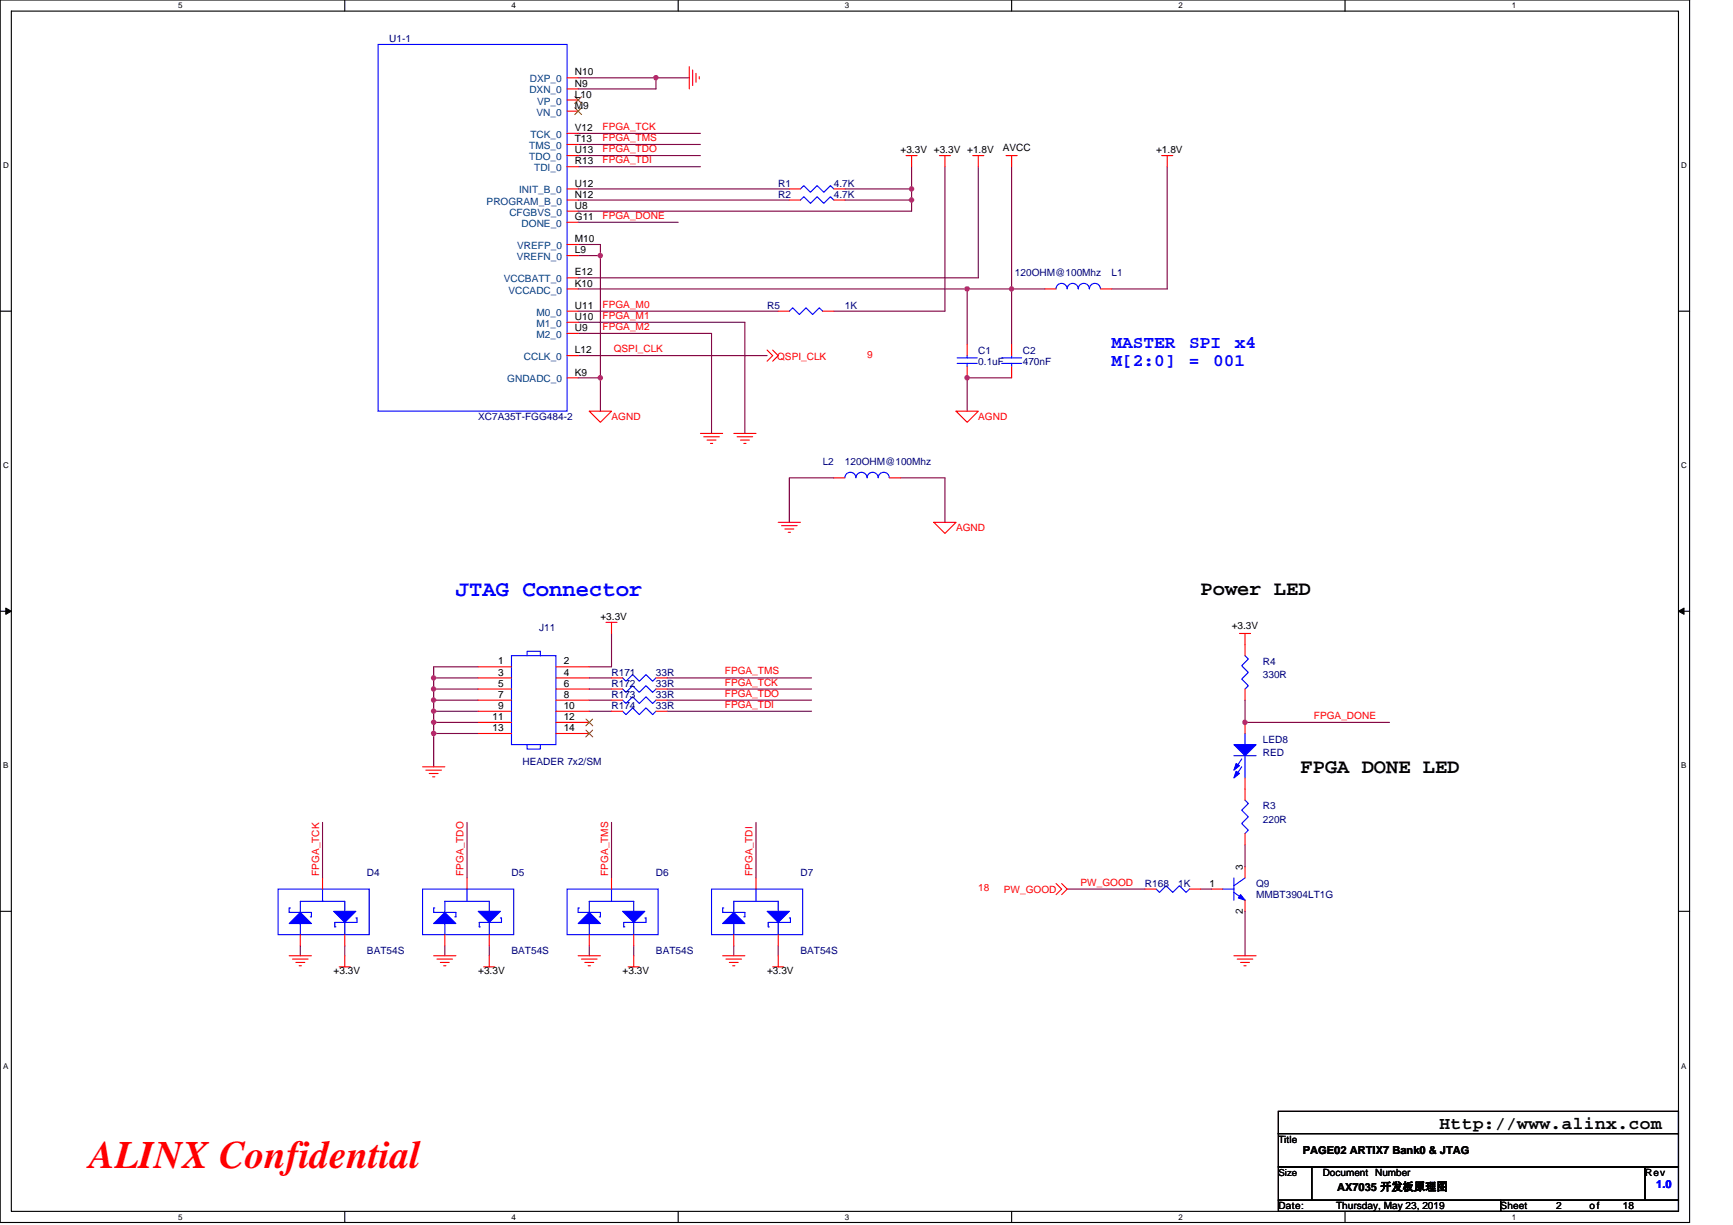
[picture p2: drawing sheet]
<svg xmlns="http://www.w3.org/2000/svg" width="297mm" height="210mm" viewBox="0 0 297 210" stroke-linecap="round" stroke-linejoin="round" font-family="sans-serif">
<path d="M0 0h289.6v209.5h-289.6zM1.9 1.9h285.8v205.7h-285.8z" fill="none" stroke="#000" stroke-width=".19"/>
<g fill="#fff">
<path d="M30.5 .2h.8v1.5h-.8z"/>
<path d="M30.5 207.8h.8v1.6h-.8z"/>
</g>
<path d="M59.1 0v1.9M59.1 207.6v1.9" fill="none" stroke="#000" stroke-width=".19"/>
<g fill="#fff">
<path d="M87.7 .2h.7v1.5h-.7z"/>
<path d="M87.7 207.8h.7v1.6h-.7z"/>
</g>
<path d="M116.2 0v1.9M116.2 207.6v1.9" fill="none" stroke="#000" stroke-width=".19"/>
<g fill="#fff">
<path d="M144.8 .2h.8v1.5h-.8z"/>
<path d="M144.8 207.8h.8v1.6h-.8z"/>
</g>
<path d="M173.4 0v1.9M173.4 207.6v1.9" fill="none" stroke="#000" stroke-width=".19"/>
<g fill="#fff">
<path d="M202 .2h.7v1.5h-.7z"/>
<path d="M202 207.8h.7v1.6h-.7z"/>
</g>
<path d="M230.5 0v1.9M230.5 207.6v1.9" fill="none" stroke="#000" stroke-width=".19"/>
<g fill="#fff">
<path d="M259.1 .2h.8v1.5h-.8z"/>
<path d="M259.1 207.8h.8v1.6h-.8z"/>
<path d="M.5 27.6h1v1.5h-1z"/>
<path d="M288.2 27.6h1v1.5h-1z"/>
<path d="M.5 79.1h1v1.5h-1z"/>
<path d="M288.2 79.1h1v1.5h-1z"/>
</g>
<path d="M0 53.3h1.9M287.7 53.3h1.9" fill="none" stroke="#000" stroke-width=".19"/>
<g fill="#fff">
<path d="M.5 130.5h.9v1.5h-.9z"/>
<path d="M288.2 130.5h.9v1.5h-.9z"/>
</g>
<path d="M0 104.8h1.9M287.7 104.8h1.9" fill="none" stroke="#000" stroke-width=".19"/>
<path d="M1 104.2l.9 .6-.9 .5zM287.7 104.8l.9-.6v1.1z" fill="#000" stroke="#000" stroke-width=".17"/>
<g fill="#fff">
<path d="M.5 181.9h.9v1.6h-.9z"/>
<path d="M288.2 181.9h.9v1.6h-.9z"/>
</g>
<path d="M0 156.2h1.9M287.7 156.2h1.9M219.1 190.5h68.6v3.8h-68.6zM219.1 194.3h68.6v5.7h-68.6zM219.1 200h5.7v5.7h-5.7zM219.1 205.7h38.1v1.9h-38.1zM224.8 200h57.2v5.7h-57.2zM257.2 205.7h30.5v1.9h-30.5zM282 200h5.7v5.7h-5.7z" fill="none" stroke="#000" stroke-width=".19"/>
<g fill="none" stroke="#800040" stroke-width=".19">
<path d="M99.1 13.3h13.3v1.9h-13.3M112.4 13.3h5.7M99.1 28.6h21M99.1 34.3h36.2M99.1 32.4h36.2M99.1 38.1h17.1M99.1 26.7h21M99.1 22.9h21M99.1 24.8h21M144.8 32.4h11.4M144.8 34.3h11.4M156.2 28.6v3.8"/>
<path d="M156.2 34.3v1.9h-57.1M156.2 32.4v1.9M162 28.6v24.7h-19.1M167.7 28.6v19h-68.6M173.4 28.6v20.9M200.1 28.6v20.9h-9.6M99.1 53.3h34.3M99.1 57.1h22.9v17.2M99.1 41.9h3.8v1.9M99.1 43.8h3.8M99.1 49.5h66.7v9.6M99.1 55.2h28.6v19.1"/>
<path d="M102.9 43.8v21M165.8 49.5h7.6M173.4 49.5h5.7M173.4 49.5v9.6M99.1 64.8h3.8M99.1 61h32.4M102.9 64.8v5.7M173.4 64.8h-7.6v5.7M142.9 81.9h-7.6v7.6M154.3 81.9h7.7v7.6M74.3 118.1v1.9M74.3 116.2v1.9"/>
<path d="M74.3 118.1h7.7M74.3 116.2h7.7M82 114.3h-7.7v1.9M101 116.2h3.8M101 118.1h3.8M104.8 108.6v5.7h-3.8M114.3 118.1h24.8M114.3 116.2h24.8M74.3 125.7v5.7M74.3 125.7h7.7M74.3 120v1.9M74.3 123.8v1.9"/>
<path d="M74.3 121.9v1.9M74.3 120h7.7M74.3 123.8h7.7M74.3 121.9h7.7M101 120h3.8M101 121.9h3.8M114.3 120h24.8M114.3 121.9h24.8M213.4 120v3.8h24.8M55.3 141v9.5M80 141v9.5M104.8 141v9.5"/>
<path d="M129.6 141v9.5M182.9 152.4h13.4M205.8 152.4h1.9M213.4 144.8v3.8M213.4 156.2v7.6M51.5 162.1v1.7M59.1 162.1v1.7M76.2 162.1v1.7M83.9 162.1v1.7M101 162.1v1.7M108.6 162.1v1.7M125.8 162.1v1.7"/>
<path d="M133.4 162.1v1.7"/>
</g>
<g fill="#f0f" stroke="#f0f" stroke-width=".19">
<circle cx="112.4" cy="13.3" r=".38"/>
<circle cx="156.2" cy="34.3" r=".38"/>
<circle cx="156.2" cy="32.4" r=".38"/>
<circle cx="102.9" cy="64.8" r=".38"/>
<circle cx="102.9" cy="43.8" r=".38"/>
<circle cx="173.4" cy="49.5" r=".38"/>
<circle cx="165.8" cy="64.8" r=".38"/>
<circle cx="165.8" cy="49.5" r=".38"/>
<circle cx="74.3" cy="120" r=".38"/>
<circle cx="74.3" cy="118.1" r=".38"/>
<circle cx="74.3" cy="116.2" r=".38"/>
<circle cx="74.3" cy="123.8" r=".38"/>
<circle cx="74.3" cy="125.7" r=".38"/>
<circle cx="74.3" cy="121.9" r=".38"/>
<circle cx="213.4" cy="123.8" r=".38"/>
</g>
<g fill="none" stroke="#f00" stroke-width=".19">
<path d="M97.2 19h1.9M97.2 17.1h1.9M97.2 13.3h1.9M97.2 15.2h1.9M118.1 11.4v3.8M118.7 12v2.7M119.3 12.6v1.5M119.9 13.1v.4M97.2 38.1h1.9M97.2 22.9h1.9M97.2 32.4h1.9M97.2 28.6h1.9"/>
<path d="M97.2 26.7h1.9M97.2 36.2h1.9M97.2 34.3h1.9M97.2 24.8h1.9M135.3 32.4h1.9M135.3 34.3h1.9M142.9 32.4h1.9M142.9 34.3h1.9M155.3 26.7h1.9M156.2 26.7v1.9M161 26.7h1.9M162 26.7v1.9"/>
<path d="M166.7 26.7h1.9M167.7 26.7v1.9M172.4 26.7h1.9M173.4 26.7v1.9M199.1 26.7h1.9M200.1 26.7v1.9M97.2 49.5h1.9M97.2 41.9h1.9M97.2 47.6h1.9M97.2 43.8h1.9M97.2 53.3h1.9M97.2 55.2h1.9"/>
<path d="M97.2 57.1h1.9M133.4 53.3h1.9M141 53.3h1.9M165.8 59.1v1.9M173.4 59.1v1.9M179.1 49.5h1.9M188.6 49.5h1.9M97.2 64.8h1.9M97.2 61h1.9M101 70.5h3.8l-1.9 1.9zM120.1 74.3h3.8M120.6 74.9h2.7"/>
<path d="M121.2 75.4h1.5M121.8 76h.3M125.8 74.3h3.8M126.3 74.9h2.7M126.9 75.4h1.5M127.5 76h.4M131.5 60l.9 1-.9 .9M132.4 60l1 1-1 .9M163.9 70.5h3.8l-1.9 1.9zM165.8 62.9v1.9M173.4 62.9v1.9M133.4 89.5h3.8"/>
<path d="M134 90.1h2.6M134.5 90.7h1.6M135.1 91.2h.4M142.9 81.9h1.9M152.4 81.9h1.9M160.1 89.5h3.8l-1.9 1.9zM82 114.3h5.7M82 116.2h5.7M82 118.1h5.7M95.3 114.3h5.7M95.3 116.2h5.7M95.3 118.1h5.7"/>
<path d="M103.9 106.7h1.9M104.8 118.1h1.9M104.8 116.2h1.9M104.8 106.7v1.9M112.4 118.1h1.9M112.4 116.2h1.9M212.4 108.6h2M213.4 108.6v3.8M213.4 118.1v1.9M72.4 131.4h3.8M73 132h2.7M73.6 132.6h1.5"/>
<path d="M74.1 133.2h.4M82 120h5.7M82 121.9h5.7M82 123.8h5.7M82 125.7h5.7M95.3 120h5.7M95.3 121.9h5.7M95.3 123.8h5.7M95.3 125.7h5.7M104.8 121.9h1.9M104.8 120h1.9M112.4 121.9h1.9"/>
<path d="M112.4 120h1.9M213.4 123.8v1.9M213.4 133.3v3.9M55.3 150.5v1.9M80 150.5v1.9M104.8 150.5v1.9M129.6 150.5v1.9M181 151.4l1 1-1 1M182 151.4l.9 1-.9 1M196.3 152.4h1.9M203.9 152.4h1.9M207.7 152.4h1.9"/>
<path d="M213.4 142.9v1.9M213.4 154.3v1.9M213.4 148.6v1.9M49.6 163.8h3.8M50.1 164.4h2.7M50.7 165h1.5M51.3 165.5h.4M51.5 160.2v1.9M58.1 165.7h1.9M59.1 163.8v1.9M59.1 160.2v1.9M74.3 163.8h3.8"/>
<path d="M74.9 164.4h2.7M75.5 165h1.5M76 165.5h.4M76.2 160.2v1.9M82.9 165.7h1.9M83.9 163.8v1.9M83.9 160.2v1.9M99.1 163.8h3.8M99.7 164.4h2.6M100.2 165h1.6M100.8 165.5h.4M101 160.2v1.9"/>
<path d="M107.7 165.7h1.9M108.6 163.8v1.9M108.6 160.2v1.9M123.9 163.8h3.8M124.4 164.4h2.7M125 165h1.5M125.6 165.5h.4M125.8 160.2v1.9M132.4 165.7h1.9M133.4 163.8v1.9M133.4 160.2v1.9M211.5 163.8h3.8"/>
<path d="M212.1 164.4h2.6M212.6 165h1.6M213.2 165.5h.4"/>
</g>
<g fill="none" stroke="#00f" stroke-width=".19">
<path d="M64.8 7.6h32.4v62.9h-32.4zM137.2 32.4l.6-.6 1.1 1.2 1.2-1.2 1.1 1.2 1.1-1.2 .6 .6M137.2 34.3l.6-.6 1.1 1.2 1.2-1.2 1.1 1.2 1.1-1.2 .6 .6M135.3 53.3l.6-.5 1.1 1.1 1.2-1.1 1.1 1.1 1.1-1.1 .6 .5M181 49.5a.94 .94 0 0 1 1-.9 .94 .94 0 0 1 .9 .9M182.9 49.5a.95 .95 0 0 1 1-.9 .95 .95 0 0 1 .9 .9 .94 .94 0 0 1 1-.9 .94 .94 0 0 1 .9 .9M186.7 49.5a.94 .94 0 0 1 1-.9 .94 .94 0 0 1 .9 .9M164.1 62.3h3.4M164.1 61.3h3.4M165.8 61v.3M165.8 62.3v.6M171.7 62.3h3.4"/>
<path d="M171.7 61.3h3.4M173.4 61v.3M173.4 62.3v.6M148.6 81.9a.95 .95 0 0 0-.9-.9 .95 .95 0 0 0-1 .9 .94 .94 0 0 0-.9-.9 .94 .94 0 0 0-1 .9M152.4 81.9a.95 .95 0 0 0-.9-.9 .95 .95 0 0 0-1 .9 .94 .94 0 0 0-.9-.9 .94 .94 0 0 0-1 .9M87.7 112.4h7.6v15.2h-7.6zM90.3 112.4v-.8h2.3v.8M106.7 118.1l.6 .6 1.1-1.2 1.2 1.2 1.1-1.2 1.2 1.2 .5-.6M106.7 116.2l.6 .6 1.1-1.2 1.2 1.2 1.1-1.2 1.2 1.2 .5-.6M213.4 112.4l.6 .6-1.2 1.1 1.2 1.2-1.2 1.1 1.2 1.1-.6 .6M90.3 127.6v.8h2.3v-.8M106.7 121.9l.6 .6 1.1-1.2 1.2 1.2 1.1-1.2 1.2 1.2 .5-.6"/>
<path d="M106.7 120l.6 .6 1.1-1.2 1.2 1.2 1.1-1.2 1.2 1.2 .5-.6M211.5 129.5h3.8M212.8 130.1l-1.1 1.7M212.8 131.4l-1.1 1.8M213.4 125.7v1.9M213.4 129.5v3.9M213.4 137.2l.6 .5-1.2 1.2 1.2 1.1-1.2 1.2 1.2 1.1-.6 .6M47.7 152.4h15.6v7.8h-15.6zM49.8 155.6h-.2v.8h3.8v.8h-.2M51.5 158.3v1.9M55.3 152.4v2.1M59.1 156.2v-1.7h-7.6v1.9"/>
<path d="M59.1 158.1v2.1M61 157.4h.2v.7h-3.8v.8h.2M72.4 152.4h15.7v7.8h-15.7zM74.5 155.6h-.2v.8h3.8v.8h-.1M76.2 158.3v1.9M80 152.4v2.1M83.9 156.2v-1.7h-7.7v1.9M83.9 158.1v2.1M85.8 157.4h.2v.7h-3.9v.8h.2M97.2 152.4h15.6v7.8h-15.6zM99.3 155.6h-.2v.8h3.8v.8h-.2M101 158.3v1.9"/>
<path d="M104.8 152.4v2.1M108.6 156.2v-1.7h-7.6v1.9M108.6 158.1v2.1M110.5 157.4h.2v.7h-3.8v.8h.2M122 152.4h15.6v7.8h-15.6zM124.1 155.6h-.2v.8h3.8v.8h-.2M125.8 158.3v1.9M129.6 152.4v2.1M133.4 156.2v-1.7h-7.6v1.9M133.4 158.1v2.1M135.3 157.4h.2v.7h-3.8v.8h.2M198.2 152.4l.5 .6 1.2-1.2 1.1 1.2 1.2-1.2 1.1 1.2 .6-.6"/>
<path d="M209.6 152.4h1.9M211.5 150.5v3.8M211.5 153l1.9 1.3M213.4 150.5l-1.9 1.3"/>
</g>
<path d="M98.5 18.5l1.2 1.1M98.5 16.6l1.2 1.1M99.7 18.5l-1.2 1.1M99.7 16.6l-1.2 1.1M100.4 123.3l1.2 1.1M100.4 125.2l1.2 1.1M101.6 123.3l-1.2 1.1M101.6 125.2l-1.2 1.1" fill="none" stroke="#804000" stroke-width=".17"/>
<g fill="#00f" stroke="#00f" stroke-width=".19">
<path d="M51.5 156.4l1.9 1.9h-3.8z" fill-rule="evenodd"/>
<path d="M57.2 156.2h3.8l-1.9 1.9z" fill-rule="evenodd"/>
<path d="M211.5 127.6h3.8l-1.9 1.9z" fill-rule="evenodd"/>
<path d="M211.9 130.9l.5 .4-.9 .7z" fill-rule="evenodd"/>
<path d="M211.9 132.2l.5 .4-.9 .7z" fill-rule="evenodd"/>
<path d="M125.8 156.4l1.9 1.9h-3.8z" fill-rule="evenodd"/>
<path d="M131.5 156.2h3.8l-1.9 1.9z" fill-rule="evenodd"/>
<path d="M76.2 156.4l1.9 1.9h-3.8z" fill-rule="evenodd"/>
<path d="M82 156.2h3.8l-1.9 1.9z" fill-rule="evenodd"/>
<path d="M101 156.4l1.9 1.9h-3.8z" fill-rule="evenodd"/>
<path d="M106.7 156.2h3.8l-1.9 1.9z" fill-rule="evenodd"/>
<path d="M212.6 153.4l.8 .9-1.1-.4z" fill-rule="evenodd"/>
</g>
<text font-size="6.7" fill="#f00" x="15.3" y="200.3">ALINX Confidential</text>
<text font-size="3.8" fill="#00f" x="78.1" y="102.2">JTAG Connector</text>
<g font-size="3.5">
<text x="205.8" y="102">Power LED</text>
<text x="222.9" y="132.5">FPGA DONE LED</text>
</g>
<g font-size="3" fill="#00f">
<text x="190.5" y="59.7">MASTER</text>
<text x="203.8" y="59.7">SPI</text>
<text x="211.7" y="59.7">x4</text>
<text x="190.5" y="62.8">M[2:0]</text>
<text x="203.8" y="62.8">=</text>
<text x="207.9" y="62.8">001</text>
</g>
<text font-size="3" x="246.7" y="193.4">Http://www.alinx.com</text>
<g font-size="1.9">
<text x="223.3" y="197.8">PAGE02 ARTIX7 Bank0 &amp; JTAG</text>
<text x="229.2" y="204.1">AX7035 开发板原理图</text>
</g>
<text font-size="1.9" fill="#00f" x="283.9" y="203.7">1.0</text>
<g font-size="1.7" fill="#000080">
<text x="66.7" y="7.3">U1-1</text>
<text x="133.4" y="32">R1</text>
<text x="133.4" y="33.9">R2</text>
<text x="142.9" y="32">4.7K</text>
<text x="142.9" y="33.9">4.7K</text>
<text x="174" y="47.3">120OHM@100Mhz</text>
<text x="190.5" y="47.3">L1</text>
<text x="131.5" y="53">R5</text>
<text x="144.8" y="53">1K</text>
<text x="167.7" y="60.6">C1</text>
<text x="167.7" y="62.5">0.1uF</text>
<text x="175.3" y="60.6">C2</text>
<text x="175.3" y="62.5">470nF</text>
<text x="82" y="72">XC7A35T-FGG484-2</text>
<text x="141" y="79.7">L2</text>
<text x="144.8" y="79.7">120OHM@100Mhz</text>
<text x="92.4" y="108.2">J11</text>
<text x="216.4" y="113.9">R4</text>
<text x="104.8" y="117.8">R172</text>
<text x="104.8" y="119.7">R173</text>
<text x="104.8" y="115.8">R171</text>
<text x="112.4" y="117.8">33R</text>
<text x="112.4" y="119.7">33R</text>
<text x="112.4" y="115.8">33R</text>
<text x="216.4" y="116.2">330R</text>
<text x="104.8" y="121.6">R174</text>
<text x="112.4" y="121.6">33R</text>
<text x="89.6" y="131.1">HEADER 7x2/SM</text>
<text x="216.4" y="127.3">LED8</text>
<text x="216.4" y="129.6">RED</text>
<text x="216.4" y="138.7">R3</text>
<text x="216.4" y="141">220R</text>
<text x="62.9" y="150.1">D4</text>
<text x="87.7" y="150.1">D5</text>
<text x="112.4" y="150.1">D6</text>
<text x="137.2" y="150.1">D7</text>
<text x="196.3" y="152">R168</text>
<text x="202" y="152">1K</text>
<text x="215.3" y="152">Q9</text>
<text x="215.3" y="153.9">MMBT3904LT1G</text>
<text x="62.9" y="163.5">BAT54S</text>
<text x="87.7" y="163.5">BAT54S</text>
<text x="112.4" y="163.5">BAT54S</text>
<text x="137.2" y="163.5">BAT54S</text>
</g>
<g font-size="1.7" fill="#004080">
<text x="90.7" y="16">DXN_0</text>
<text x="90.8" y="14.1">DXP_0</text>
<text x="92.1" y="17.9">VP_0</text>
<text x="90.9" y="23.6">TCK_0</text>
<text x="92" y="19.8">VN_0</text>
<text x="90.7" y="27.5">TDO_0</text>
<text x="90.7" y="25.5">TMS_0</text>
<text x="91.6" y="29.4">TDI_0</text>
<text x="83.4" y="35.1">PROGRAM_B_0</text>
<text x="89" y="33.2">INIT_B_0</text>
<text x="87.3" y="37">CFGBVS_0</text>
<text x="89.4" y="38.9">DONE_0</text>
<text x="88.6" y="44.6">VREFN_0</text>
<text x="88.6" y="42.7">VREFP_0</text>
<text x="86.3" y="48.4">VCCBATT_0</text>
<text x="87.1" y="50.3">VCCADC_0</text>
<text x="92" y="54.1">M0_0</text>
<text x="92" y="56">M1_0</text>
<text x="92" y="57.9">M2_0</text>
<text x="86.9" y="65.6">GNDADC_0</text>
<text x="89.8" y="61.7">CCLK_0</text>
</g>
<g font-size="1.7">
<text x="98.5" y="14.8">N9</text>
<text x="98.5" y="16.7">L10</text>
<text x="98.5" y="12.9">N10</text>
<text x="98.5" y="18.6">M9</text>
<text x="98.5" y="22.5">V12</text>
<text x="98.5" y="28.2">R13</text>
<text x="98.5" y="26.3">U13</text>
<text x="98.5" y="24.4">T13</text>
<text x="154.3" y="26.3">+3.3V +3.3V +1.8V</text>
<text x="171.9" y="25.9">AVCC</text>
<text x="198.2" y="26.3">+1.8V</text>
<text x="98.5" y="33.9">N12</text>
<text x="98.5" y="32">U12</text>
<text x="98.5" y="35.8">U8</text>
<text x="98.5" y="41.5">M10</text>
<text x="98.5" y="37.7">G11</text>
<text x="98.5" y="43.4">L9</text>
<text x="98.5" y="47.2">E12</text>
<text x="98.5" y="52.9">U11</text>
<text x="98.5" y="49.1">K10</text>
<text x="98.5" y="54.8">U10</text>
<text x="98.5" y="56.7">U9</text>
<text x="98.5" y="64.4">K9</text>
<text x="98.5" y="60.6">L12</text>
<text x="102.9" y="106.3">+3.3V</text>
<text x="211.1" y="107.8">+3.3V</text>
<text x="85.4" y="113.9">1</text>
<text x="96.6" y="113.9">2</text>
<text x="85.4" y="115.8">3</text>
<text x="85.4" y="117.7">5</text>
<text x="85.4" y="119.6">7</text>
<text x="96.6" y="115.8">4</text>
<text x="96.6" y="117.7">6</text>
<text x="96.6" y="119.6">8</text>
<text x="84.4" y="123.4">11</text>
<text x="84.4" y="125.3">13</text>
<text x="85.4" y="121.5">9</text>
<text x="96.6" y="121.5">10</text>
<text x="96.6" y="123.4">12</text>
<text x="96.6" y="125.3">14</text>
<text x="213" y="149.2" transform="rotate(-90 213 149.2)">3</text>
<text x="207.3" y="152">1</text>
<text x="213" y="156.6" transform="rotate(-90 213 156.6)">2</text>
<text x="57.2" y="166.9">+3.3V</text>
<text x="82" y="166.9">+3.3V</text>
<text x="106.7" y="166.9">+3.3V</text>
<text x="131.5" y="166.9">+3.3V</text>
<text x="219.1" y="195.9">Title</text>
<text x="219.1" y="201.5">Size</text>
<text x="226.7" y="201.6">Document Number</text>
<text x="282" y="201.6">Rev</text>
<text x="219.1" y="207.3">Date:</text>
<text x="229" y="207.3">Thursday, May 23, 2019</text>
<text x="257.2" y="207.3">Sheet</text>
<text x="266.7" y="207.3">2</text>
<text x="272.5" y="207.3">of</text>
<text x="278.2" y="207.3">18</text>
</g>
<g font-size="1.7" fill="#f00">
<text x="103.3" y="22.3">FPGA_TCK</text>
<text x="103.3" y="28">FPGA_TDI</text>
<text x="103.3" y="26.1">FPGA_TDO</text>
<text x="103.3" y="24.2">FPGA_TMS</text>
<text x="103.3" y="37.5">FPGA_DONE</text>
<text x="103.3" y="52.7">FPGA_M0</text>
<text x="103.3" y="54.7">FPGA_M1</text>
<text x="103.3" y="56.6">FPGA_M2</text>
<text x="105.2" y="60.4">QSPI_CLK</text>
<text x="133.2" y="61.7">QSPI_CLK</text>
<text x="148.6" y="61.4">9</text>
<text x="104.8" y="72">AGND</text>
<text x="167.7" y="72">AGND</text>
<text x="163.9" y="91.1">AGND</text>
<text x="124.2" y="119.4">FPGA_TDO</text>
<text x="124.2" y="117.5">FPGA_TCK</text>
<text x="124.2" y="115.6">FPGA_TMS</text>
<text x="124.2" y="121.3">FPGA_TDI</text>
<text x="225.2" y="123.2">FPGA_DONE</text>
<text x="54.7" y="150.1" transform="rotate(-90 54.7 150.1)">FPGA_TCK</text>
<text x="79.5" y="150.1" transform="rotate(-90 79.5 150.1)">FPGA_TDO</text>
<text x="104.2" y="150.1" transform="rotate(-90 104.2 150.1)">FPGA_TMS</text>
<text x="129" y="150.1" transform="rotate(-90 129 150.1)">FPGA_TDI</text>
<text x="167.7" y="152.8">18</text>
<text x="172.1" y="153">PW_GOOD</text>
<text x="185.2" y="151.8">PW_GOOD</text>
</g>
<g font-size="1.4">
<text x="30.5" y="1.4">5</text>
<text x="87.7" y="1.4">4</text>
<text x="144.8" y="1.4">3</text>
<text x="202" y="1.4">2</text>
<text x="259.1" y="1.4">1</text>
<text x=".5" y="28.9">D</text>
<text x="288.2" y="28.9">D</text>
<text x=".5" y="80.3">C</text>
<text x="288.2" y="80.3">C</text>
<text x=".5" y="131.7">B</text>
<text x="288.2" y="131.7">B</text>
<text x=".5" y="183.2">A</text>
<text x="288.2" y="183.2">A</text>
<text x="30.5" y="209.1">5</text>
<text x="87.7" y="209.1">4</text>
<text x="144.8" y="209.1">3</text>
<text x="202" y="209.1">2</text>
<text x="259.1" y="209.1">1</text>
</g>
</svg>
